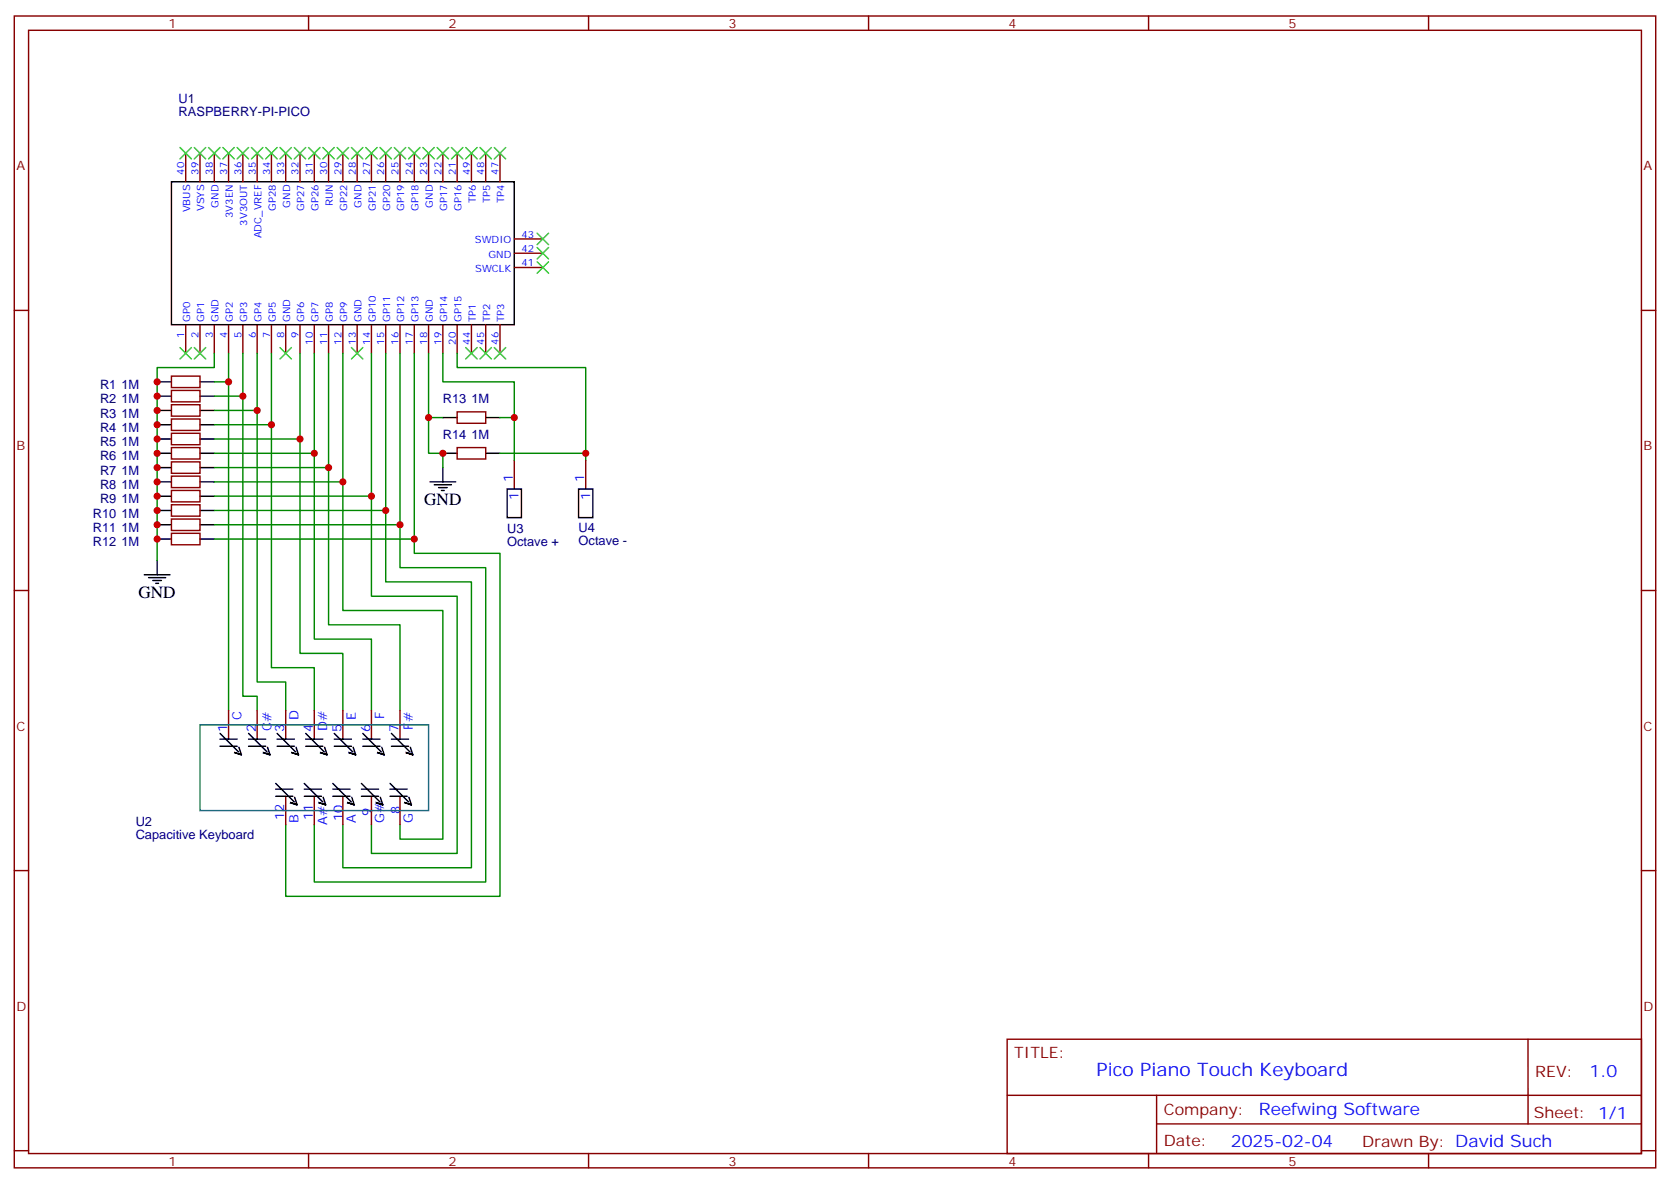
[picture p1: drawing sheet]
<svg xmlns="http://www.w3.org/2000/svg" width="412mm" height="292mm" viewBox="0 0 412 292" stroke-linecap="round" stroke-linejoin="round" font-family="sans-serif">
<g fill="none" stroke="#870000" stroke-width=".35">
<path d="M3.5 4h405.4v284.3h-405.4zM7.1 7.5h398.2v277.3h-398.2zM76.2 4v3.5M145.3 4v3.5M214.5 4v3.5M283.6 4v3.5M352.8 4v3.5M45.9 37.8v7.1M49.4 37.8v7.1M52.9 37.8v7.1M56.4 37.8v7.1M60 37.8v7.1"/>
<path d="M63.5 37.8v7.1M67 37.8v7.1M70.6 37.8v7.1M74.1 37.8v7.1M77.6 37.8v7.1M81.1 37.8v7.1M84.7 37.8v7.1M88.2 37.8v7.1M91.7 37.8v7.1M95.2 37.8v7.1M98.8 37.8v7.1M102.3 37.8v7.1"/>
<path d="M105.8 37.8v7.1M109.4 37.8v7.1M112.9 37.8v7.1M116.4 37.8v7.1M119.9 37.8v7.1M123.5 37.8v7.1M127 59h7.1M3.5 76.6h3.6M127 66h7.1M127 62.5h7.1M405.3 76.6h3.6M42.3 92.9h7.1v2.8h-7.1z"/>
<path d="M42.3 96.4h7.1v2.8h-7.1zM42.3 99.9h7.1v2.8h-7.1zM45.9 80.2v7M49.4 80.2v7M52.9 80.2v7M56.4 80.2v7M60 80.2v7M63.5 80.2v7M67 80.2v7M70.6 80.2v7M74.1 80.2v7M77.6 80.2v7"/>
<path d="M81.1 80.2v7M84.7 80.2v7M88.2 80.2v7M91.7 80.2v7M95.2 80.2v7M98.8 80.2v7M102.3 80.2v7M105.8 80.2v7M109.4 80.2v7M112.9 80.2v7M116.4 80.2v7M119.9 80.2v7"/>
<path d="M123.5 80.2v7M42.3 103.4h7.1v2.9h-7.1zM42.3 107h7.1v2.8h-7.1zM42.3 110.5h7.1v2.8h-7.1zM42.3 114h7.1v2.8h-7.1zM42.3 117.5h7.1v2.9h-7.1zM112.9 101.7h7v2.8h-7zM112.9 110.5h7v2.8h-7zM127 113.7v7M144.6 113.7v7M42.3 121.1h7.1v2.8h-7.1zM42.3 124.6h7.1v2.8h-7.1z"/>
<path d="M42.3 128.1h7.1v2.9h-7.1zM42.3 131.7h7.1v2.8h-7.1zM3.5 145.8h3.6M405.3 145.8h3.6M56.4 175.4v7.1M63.5 175.4v7.1M70.6 175.4v7.1M77.6 175.4v7.1M84.7 175.4v7.1M91.7 175.4v7.1M98.8 175.4v7.1M70.6 196.6v7"/>
<path d="M77.6 196.6v7M84.7 196.6v7M91.7 196.6v7M98.8 196.6v7M3.5 214.9h3.6M405.3 214.9h3.6M248.7 256.5h156.6v28.3h-156.6zM377.3 256.6v20.8M248.7 270.4h156.5M285.6 277.4h119.6M285.6 270.4v14.1M3.5 284.1h3.6"/>
<path d="M76.2 284.8v3.5M145.3 284.8v3.5M214.5 284.8v3.5M283.6 284.8v3.5M352.8 284.8v3.5M405.3 284.1h3.6"/>
</g>
<g fill="none" stroke="#000" stroke-width=".35">
<path d="M42.3 44.9h84.7v35.3h-84.7zM38.8 94.3h3.5M38.8 97.8h3.5M49.4 94.3h3.5M49.4 97.8h3.5M38.8 101.3h3.5M38.8 104.8h3.5M38.8 108.4h3.5M38.8 111.9h3.5M38.8 115.4h3.5M38.8 119h3.5M49.4 101.3h3.5"/>
<path d="M49.4 104.8h3.5M49.4 108.4h3.5M49.4 111.9h3.5M49.4 115.4h3.5M49.4 119h3.5M106.2 119h6.3M107.2 119.7h4.3M109.4 111.9h3.5M109.4 103.1h3.5M109.4 115.4v3.6M119.9 111.9h3.6M119.9 103.1h3.6"/>
<path d="M38.8 138.4v3.5M38.8 122.5h3.5M38.8 126h3.5M38.8 129.5h3.5M38.8 133.1h3.5M49.4 122.5h3.5M49.4 126h3.5M49.4 129.5h3.5M49.4 133.1h3.5M108.3 120.4h2.1M109 121.1h.7M125.2 120.7h3.6v7.1h-3.6z"/>
<path d="M142.9 120.7h3.5v7.1h-3.5zM35.6 141.9h6.4M36.7 142.6h4.2M37.7 143.3h2.2M38.5 144h.7M54.3 182.5h4.3M54.3 184.2h4.3M54.3 181l4.6 4.6M59 184.5l.6 1.8-1.9-.6 1.9 .6M61.4 182.5h4.2M61.4 184.2h4.2M61.4 181l4.6 4.6"/>
<path d="M66.1 184.5l.6 1.8-1.9-.6 1.9 .6M68.1 194.8h4.2M68.1 196.6h4.2M68.1 193.4l4.6 4.6M68.4 182.5h4.3M68.4 184.2h4.3M68.4 181l4.6 4.6M72.8 196.8l.6 1.9-1.9-.6 1.9 .6M73.1 184.5l.6 1.8-1.8-.6 1.8 .6M75.1 194.8h4.3M75.1 196.6h4.3M75.1 193.4l4.6 4.6"/>
<path d="M75.5 182.5h4.2M75.5 184.2h4.2M75.5 181l4.6 4.6M79.8 196.8l.6 1.9-1.8-.6 1.8 .6M80.2 184.5l.6 1.8-1.9-.6 1.9 .6M82.2 194.8h4.2M82.2 196.6h4.2M82.2 193.4l4.6 4.6M82.5 182.5h4.3M82.5 184.2h4.3M82.5 181l4.6 4.6M86.9 196.8l.6 1.9-1.9-.6 1.9 .6"/>
<path d="M87.2 184.5l.6 1.8-1.8-.6 1.8 .6M89.3 194.8h4.2M89.3 196.6h4.2M89.3 193.4l4.5 4.6M89.6 182.5h4.2M89.6 184.2h4.2M89.6 181l4.6 4.6M93.9 196.8l.6 1.9-1.8-.6 1.8 .6M94.3 184.5l.6 1.8-1.9-.6 1.9 .6M96.3 194.8h4.2M96.3 196.6h4.2M96.3 193.4l4.6 4.6"/>
<path d="M96.7 182.5h4.2M96.7 184.2h4.2M96.7 181l4.5 4.6M101 196.8l.6 1.9-1.9-.6 1.9 .6M101.3 184.5l.7 1.8-1.9-.6 1.9 .6"/>
</g>
<g fill="none" stroke="#008700" stroke-width=".35">
<path d="M52.9 87.2v3.5h-14.1v47.7M52.9 94.3h3.5M52.9 97.8h7.1M56.4 87.2v88.2M60 87.2v84.7h3.5v3.5M63.5 87.2v81.1h7.1v7.1M67 87.2v77.6h10.6v10.6M74.1 87.2v74.1h10.6v14.1M77.6 87.2v70.6h14.1v17.6M81.1 87.2v67h17.7v21.2M84.7 87.2v63.5h24.7v56.5h-10.6v-3.6M91.7 87.2v60h21.2v63.5h-21.2v-7.1"/>
<path d="M95.2 87.2v56.5h21.2v70.5h-31.7v-10.6M98.8 87.2v52.9h21.1v77.6h-42.3v-14.1M102.3 87.2v49.4h21.2v84.7h-52.9v-17.7M105.8 87.2v15.9h3.6M109.4 87.2v7.1h17.6v19.4M112.9 87.2v3.5h31.7v23M52.9 101.3h10.6M52.9 104.8h14.1M52.9 108.4h21.2M52.9 111.9h24.7M52.9 115.4h28.2M52.9 119h31.8"/>
<path d="M105.8 103.1v8.8h3.6v3.5M123.5 111.9h21.1M123.5 103.1h3.5M52.9 122.5h38.8M52.9 126h42.3M52.9 129.5h45.9M52.9 133.1h49.4"/>
</g>
<g fill="none" stroke="#3c3" stroke-width=".35">
<path d="M44.4 36.4l2.9 2.8M47.3 36.4l-2.9 2.8M48 36.4l2.8 2.8M50.8 36.4l-2.8 2.8M51.5 36.4l2.8 2.8M54.3 36.4l-2.8 2.8M55 36.4l2.9 2.8M57.9 36.4l-2.9 2.8M58.6 36.4l2.8 2.8M61.4 36.4l-2.8 2.8M62.1 36.4l2.8 2.8M64.9 36.4l-2.8 2.8"/>
<path d="M65.6 36.4l2.8 2.8M68.4 36.4l-2.8 2.8M69.1 36.4l2.9 2.8M72 36.4l-2.9 2.8M72.7 36.4l2.8 2.8M75.5 36.4l-2.8 2.8M76.2 36.4l2.8 2.8M79 36.4l-2.8 2.8M79.7 36.4l2.8 2.8M82.5 36.4l-2.8 2.8M83.3 36.4l2.8 2.8M86.1 36.4l-2.8 2.8"/>
<path d="M86.8 36.4l2.8 2.8M89.6 36.4l-2.8 2.8M90.3 36.4l2.8 2.8M93.1 36.4l-2.8 2.8M93.8 36.4l2.9 2.8M96.7 36.4l-2.9 2.8M97.4 36.4l2.8 2.8M100.2 36.4l-2.8 2.8M100.9 36.4l2.8 2.8M103.7 36.4l-2.8 2.8M104.4 36.4l2.8 2.8M107.2 36.4l-2.8 2.8"/>
<path d="M107.9 36.4l2.9 2.8M110.8 36.4l-2.9 2.8M111.5 36.4l2.8 2.8M114.3 36.4l-2.8 2.8M115 36.4l2.8 2.8M117.8 36.4l-2.8 2.8M118.5 36.4l2.9 2.8M121.4 36.4l-2.9 2.8M122.1 36.4l2.8 2.8M124.9 36.4l-2.8 2.8M132.6 57.6l2.9 2.8M135.5 57.6l-2.9 2.8"/>
<path d="M132.6 64.6l2.9 2.9M132.6 61.1l2.9 2.8M135.5 64.6l-2.9 2.9M135.5 61.1l-2.9 2.8M44.4 85.8l2.9 2.8M47.3 85.8l-2.9 2.8M48 85.8l2.8 2.8M50.8 85.8l-2.8 2.8M69.1 85.8l2.9 2.8M72 85.8l-2.9 2.8M86.8 85.8l2.8 2.8M89.6 85.8l-2.8 2.8"/>
<path d="M115 85.8l2.8 2.8M117.8 85.8l-2.8 2.8M118.5 85.8l2.9 2.8M121.4 85.8l-2.9 2.8M122.1 85.8l2.8 2.8M124.9 85.8l-2.8 2.8"/>
</g>
<path d="M49.4 178.9h56.4v21.2h-56.4z" fill="none" stroke="#066" stroke-width=".35"/>
<g fill="#c00">
<circle cx="38.8" cy="94.3" r=".88"/>
<circle cx="56.4" cy="94.3" r=".88"/>
<circle cx="60" cy="97.8" r=".88"/>
<circle cx="38.8" cy="97.8" r=".88"/>
<circle cx="63.5" cy="101.3" r=".88"/>
<circle cx="67" cy="104.8" r=".88"/>
<circle cx="74.1" cy="108.4" r=".88"/>
<circle cx="77.6" cy="111.9" r=".88"/>
<circle cx="81.1" cy="115.4" r=".88"/>
<circle cx="84.7" cy="119" r=".88"/>
<circle cx="91.7" cy="122.5" r=".88"/>
<circle cx="95.3" cy="126" r=".88"/>
<circle cx="98.8" cy="129.5" r=".88"/>
<circle cx="102.3" cy="133.1" r=".88"/>
<circle cx="38.8" cy="101.3" r=".88"/>
<circle cx="38.8" cy="104.8" r=".88"/>
<circle cx="38.8" cy="108.4" r=".88"/>
<circle cx="38.8" cy="111.9" r=".88"/>
<circle cx="38.8" cy="115.4" r=".88"/>
<circle cx="38.8" cy="119" r=".88"/>
<circle cx="38.8" cy="122.5" r=".88"/>
<circle cx="38.8" cy="126" r=".88"/>
<circle cx="38.8" cy="129.5" r=".88"/>
<circle cx="38.8" cy="133.1" r=".88"/>
<circle cx="127" cy="103.1" r=".88"/>
<circle cx="105.8" cy="103.1" r=".88"/>
<circle cx="109.4" cy="111.9" r=".88"/>
<circle cx="144.6" cy="111.9" r=".88"/>
</g>
<text font-size="4.6" fill="#00f" x="270.8" y="265.6">Pico Piano Touch Keyboard</text>
<g font-size="4.2">
<text x="104.8" y="124.6">GND</text>
<text x="34.2" y="147.5">GND</text>
</g>
<g font-size="4.2" fill="#00f">
<text x="392.5" y="265.8">1.0</text>
<text x="310.9" y="275.4">Reefwing Software</text>
<text x="304" y="283.2">2025-02-04</text>
</g>
<g font-size="3.9" fill="#800">
<text x="250.5" y="261.1">TITLE:</text>
<text x="379.1" y="265.8">REV:</text>
<text x="287.4" y="275.3">Company:</text>
<text x="378.7" y="275.9">Sheet: 1/1</text>
<text x="287.4" y="283">Date:</text>
<text x="336.4" y="283.1">Drawn By: David Such</text>
</g>
<g font-size="3.2" fill="#800">
<text x="41.6" y="6.9">1</text>
<text x="110.8" y="6.9">2</text>
<text x="179.9" y="6.9">3</text>
<text x="249.1" y="6.9">4</text>
<text x="318.2" y="6.9">5</text>
<text x="4.1" y="42.1">A</text>
<text x="405.9" y="42.1">A</text>
<text x="4.1" y="111.2">B</text>
<text x="405.9" y="111.2">B</text>
<text x="4.1" y="180.3">C</text>
<text x="405.9" y="180.3">C</text>
<text x="4.1" y="249.5">D</text>
<text x="405.9" y="249.5">D</text>
<text x="41.6" y="287.8">1</text>
<text x="110.8" y="287.8">2</text>
<text x="179.9" y="287.8">3</text>
<text x="249.1" y="287.8">4</text>
<text x="318.2" y="287.8">5</text>
</g>
<g font-size="3.2" fill="#000080">
<text x="44.1" y="28.7">RASPBERRY-PI-PICO</text>
<text x="44.1" y="25.5">U1</text>
<text x="24.7" y="96">R1</text>
<text x="24.7" y="99.6">R2</text>
<text x="30" y="96">1M</text>
<text x="30" y="99.6">1M</text>
<text x="109.4" y="99.6">R13</text>
<text x="116.4" y="99.6">1M</text>
<text x="24.7" y="103.1">R3</text>
<text x="24.7" y="106.6">R4</text>
<text x="30" y="103.1">1M</text>
<text x="30" y="106.6">1M</text>
<text x="24.7" y="110.1">R5</text>
<text x="24.7" y="113.7">R6</text>
<text x="30" y="110.1">1M</text>
<text x="30" y="113.7">1M</text>
<text x="109.4" y="108.4">R14</text>
<text x="116.4" y="108.4">1M</text>
<text x="24.7" y="117.2">R7</text>
<text x="30" y="117.2">1M</text>
<text x="24.7" y="120.7">R8</text>
<text x="24.7" y="124.2">R9</text>
<text x="30" y="120.7">1M</text>
<text x="30" y="124.2">1M</text>
<text x="22.9" y="127.8">R10</text>
<text x="22.9" y="131.3">R11</text>
<text x="30" y="127.8">1M</text>
<text x="30" y="131.3">1M</text>
<text x="125.2" y="131.7">U3</text>
<text x="142.9" y="131.3">U4</text>
<text x="22.9" y="134.8">R12</text>
<text x="30" y="134.8">1M</text>
<text x="125.2" y="134.8">Octave +</text>
<text x="142.9" y="134.5">Octave -</text>
<text x="33.5" y="203.9">U2</text>
<text x="33.5" y="207.2">Capacitive Keyboard</text>
</g>
<g font-size="3.2" fill="#00f">
<text x="126.6" y="119" transform="rotate(-90 126.6 119)">1</text>
<text x="144.3" y="119" transform="rotate(-90 144.3 119)">1</text>
<text x="128.1" y="123.4" transform="rotate(-90 128.1 123.4)">1</text>
<text x="145.7" y="123.4" transform="rotate(-90 145.7 123.4)">1</text>
<text x="59.6" y="177.6" transform="rotate(-90 59.6 177.6)">C</text>
<text x="73.7" y="177.8" transform="rotate(-90 73.7 177.8)">D</text>
<text x="87.8" y="177.8" transform="rotate(-90 87.8 177.8)">E</text>
<text x="94.9" y="177.6" transform="rotate(-90 94.9 177.6)">F</text>
<text x="56.1" y="180.7" transform="rotate(-90 56.1 180.7)">1</text>
<text x="63.1" y="180.7" transform="rotate(-90 63.1 180.7)">2</text>
<text x="67" y="180.6" transform="rotate(-90 67 180.6)">C#</text>
<text x="70.2" y="180.7" transform="rotate(-90 70.2 180.7)">3</text>
<text x="77.3" y="180.7" transform="rotate(-90 77.3 180.7)">4</text>
<text x="80.8" y="180.4" transform="rotate(-90 80.8 180.4)">D#</text>
<text x="84.3" y="180.7" transform="rotate(-90 84.3 180.7)">5</text>
<text x="91.4" y="180.7" transform="rotate(-90 91.4 180.7)">6</text>
<text x="98.4" y="180.7" transform="rotate(-90 98.4 180.7)">7</text>
<text x="102" y="180.2" transform="rotate(-90 102 180.2)">F#</text>
<text x="70.2" y="202.4" transform="rotate(-90 70.2 202.4)">12</text>
<text x="73.7" y="203.3" transform="rotate(-90 73.7 203.3)">B</text>
<text x="77.3" y="202.4" transform="rotate(-90 77.3 202.4)">11</text>
<text x="80.8" y="203.6" transform="rotate(-90 80.8 203.6)">A#</text>
<text x="84.7" y="202.7" transform="rotate(-90 84.7 202.7)">10</text>
<text x="87.8" y="203.3" transform="rotate(-90 87.8 203.3)">A</text>
<text x="91.7" y="201.4" transform="rotate(-90 91.7 201.4)">9</text>
<text x="94.9" y="203.3" transform="rotate(-90 94.9 203.3)">G#</text>
<text x="98.8" y="201.1" transform="rotate(-90 98.8 201.1)">8</text>
<text x="102" y="203.3" transform="rotate(-90 102 203.3)">G</text>
</g>
<g font-size="2.5" fill="#00f">
<text x="45.5" y="43.1" transform="rotate(-90 45.5 43.1)">40</text>
<text x="49" y="43.1" transform="rotate(-90 49 43.1)">39</text>
<text x="52.6" y="43.1" transform="rotate(-90 52.6 43.1)">38</text>
<text x="56.1" y="43.1" transform="rotate(-90 56.1 43.1)">37</text>
<text x="59.6" y="43.1" transform="rotate(-90 59.6 43.1)">36</text>
<text x="63.1" y="43.1" transform="rotate(-90 63.1 43.1)">35</text>
<text x="66.7" y="43.1" transform="rotate(-90 66.7 43.1)">34</text>
<text x="70.2" y="43.1" transform="rotate(-90 70.2 43.1)">33</text>
<text x="73.7" y="43.1" transform="rotate(-90 73.7 43.1)">32</text>
<text x="77.3" y="43.1" transform="rotate(-90 77.3 43.1)">31</text>
<text x="80.8" y="43.1" transform="rotate(-90 80.8 43.1)">30</text>
<text x="84.3" y="43.1" transform="rotate(-90 84.3 43.1)">29</text>
<text x="87.8" y="43.1" transform="rotate(-90 87.8 43.1)">28</text>
<text x="91.4" y="43.1" transform="rotate(-90 91.4 43.1)">27</text>
<text x="94.9" y="43.1" transform="rotate(-90 94.9 43.1)">26</text>
<text x="98.4" y="43.1" transform="rotate(-90 98.4 43.1)">25</text>
<text x="102" y="43.1" transform="rotate(-90 102 43.1)">24</text>
<text x="105.5" y="43.1" transform="rotate(-90 105.5 43.1)">23</text>
<text x="109" y="43.1" transform="rotate(-90 109 43.1)">22</text>
<text x="112.5" y="43.1" transform="rotate(-90 112.5 43.1)">21</text>
<text x="116.1" y="43.1" transform="rotate(-90 116.1 43.1)">49</text>
<text x="119.6" y="43.1" transform="rotate(-90 119.6 43.1)">48</text>
<text x="123.1" y="43.1" transform="rotate(-90 123.1 43.1)">47</text>
<text x="46.9" y="52.4" transform="rotate(-90 46.9 52.4)">VBUS</text>
<text x="50.4" y="52.2" transform="rotate(-90 50.4 52.2)">VSYS</text>
<text x="54" y="51.2" transform="rotate(-90 54 51.2)">GND</text>
<text x="57.5" y="53.8" transform="rotate(-90 57.5 53.8)">3V3EN</text>
<text x="68.1" y="52.1" transform="rotate(-90 68.1 52.1)">GP28</text>
<text x="71.6" y="51.2" transform="rotate(-90 71.6 51.2)">GND</text>
<text x="75.1" y="52.1" transform="rotate(-90 75.1 52.1)">GP27</text>
<text x="78.7" y="52.1" transform="rotate(-90 78.7 52.1)">GP26</text>
<text x="82.2" y="50.9" transform="rotate(-90 82.2 50.9)">RUN</text>
<text x="85.7" y="52.1" transform="rotate(-90 85.7 52.1)">GP22</text>
<text x="89.3" y="51.2" transform="rotate(-90 89.3 51.2)">GND</text>
<text x="92.8" y="52.1" transform="rotate(-90 92.8 52.1)">GP21</text>
<text x="96.3" y="52.1" transform="rotate(-90 96.3 52.1)">GP20</text>
<text x="99.8" y="52.1" transform="rotate(-90 99.8 52.1)">GP19</text>
<text x="103.4" y="52.1" transform="rotate(-90 103.4 52.1)">GP18</text>
<text x="106.9" y="51.2" transform="rotate(-90 106.9 51.2)">GND</text>
<text x="110.4" y="52.1" transform="rotate(-90 110.4 52.1)">GP17</text>
<text x="113.9" y="52.1" transform="rotate(-90 113.9 52.1)">GP16</text>
<text x="117.5" y="50.2" transform="rotate(-90 117.5 50.2)">TP6</text>
<text x="121" y="50.2" transform="rotate(-90 121 50.2)">TP5</text>
<text x="124.5" y="50.2" transform="rotate(-90 124.5 50.2)">TP4</text>
<text x="61" y="55.7" transform="rotate(-90 61 55.7)">3V3OUT</text>
<text x="64.6" y="58.8" transform="rotate(-90 64.6 58.8)">ADC_VREF</text>
<text x="128.8" y="58.6">43</text>
<text x="117.3" y="60">SWDIO</text>
<text x="120.6" y="63.6">GND</text>
<text x="128.8" y="65.7">41</text>
<text x="128.8" y="62.2">42</text>
<text x="117.4" y="67.1">SWCLK</text>
<text x="45.5" y="83.5" transform="rotate(-90 45.5 83.5)">1</text>
<text x="46.9" y="79.4" transform="rotate(-90 46.9 79.4)">GP0</text>
<text x="49" y="83.5" transform="rotate(-90 49 83.5)">2</text>
<text x="50.4" y="79.4" transform="rotate(-90 50.4 79.4)">GP1</text>
<text x="52.6" y="83.5" transform="rotate(-90 52.6 83.5)">3</text>
<text x="54" y="79.4" transform="rotate(-90 54 79.4)">GND</text>
<text x="56.1" y="83.5" transform="rotate(-90 56.1 83.5)">4</text>
<text x="57.5" y="79.4" transform="rotate(-90 57.5 79.4)">GP2</text>
<text x="59.6" y="83.5" transform="rotate(-90 59.6 83.5)">5</text>
<text x="61" y="79.4" transform="rotate(-90 61 79.4)">GP3</text>
<text x="63.1" y="83.5" transform="rotate(-90 63.1 83.5)">6</text>
<text x="64.6" y="79.4" transform="rotate(-90 64.6 79.4)">GP4</text>
<text x="66.7" y="83.5" transform="rotate(-90 66.7 83.5)">7</text>
<text x="68.1" y="79.4" transform="rotate(-90 68.1 79.4)">GP5</text>
<text x="70.2" y="83.5" transform="rotate(-90 70.2 83.5)">8</text>
<text x="71.6" y="79.4" transform="rotate(-90 71.6 79.4)">GND</text>
<text x="73.7" y="83.5" transform="rotate(-90 73.7 83.5)">9</text>
<text x="75.1" y="79.4" transform="rotate(-90 75.1 79.4)">GP6</text>
<text x="78.7" y="79.4" transform="rotate(-90 78.7 79.4)">GP7</text>
<text x="82.2" y="79.4" transform="rotate(-90 82.2 79.4)">GP8</text>
<text x="85.7" y="79.4" transform="rotate(-90 85.7 79.4)">GP9</text>
<text x="89.3" y="79.4" transform="rotate(-90 89.3 79.4)">GND</text>
<text x="92.8" y="79.4" transform="rotate(-90 92.8 79.4)">GP10</text>
<text x="96.3" y="79.4" transform="rotate(-90 96.3 79.4)">GP11</text>
<text x="99.8" y="79.4" transform="rotate(-90 99.8 79.4)">GP12</text>
<text x="103.4" y="79.4" transform="rotate(-90 103.4 79.4)">GP13</text>
<text x="106.9" y="79.4" transform="rotate(-90 106.9 79.4)">GND</text>
<text x="110.4" y="79.4" transform="rotate(-90 110.4 79.4)">GP14</text>
<text x="113.9" y="79.4" transform="rotate(-90 113.9 79.4)">GP15</text>
<text x="117.5" y="79.4" transform="rotate(-90 117.5 79.4)">TP1</text>
<text x="121" y="79.4" transform="rotate(-90 121 79.4)">TP2</text>
<text x="124.5" y="79.4" transform="rotate(-90 124.5 79.4)">TP3</text>
<text x="77.3" y="85.1" transform="rotate(-90 77.3 85.1)">10</text>
<text x="80.8" y="85.1" transform="rotate(-90 80.8 85.1)">11</text>
<text x="84.3" y="85.1" transform="rotate(-90 84.3 85.1)">12</text>
<text x="87.8" y="85.1" transform="rotate(-90 87.8 85.1)">13</text>
<text x="91.4" y="85.1" transform="rotate(-90 91.4 85.1)">14</text>
<text x="94.9" y="85.1" transform="rotate(-90 94.9 85.1)">15</text>
<text x="98.4" y="85.1" transform="rotate(-90 98.4 85.1)">16</text>
<text x="102" y="85.1" transform="rotate(-90 102 85.1)">17</text>
<text x="105.5" y="85.1" transform="rotate(-90 105.5 85.1)">18</text>
<text x="109" y="85.1" transform="rotate(-90 109 85.1)">19</text>
<text x="112.5" y="85.1" transform="rotate(-90 112.5 85.1)">20</text>
<text x="116.1" y="85.1" transform="rotate(-90 116.1 85.1)">44</text>
<text x="119.6" y="85.1" transform="rotate(-90 119.6 85.1)">45</text>
<text x="123.1" y="85.1" transform="rotate(-90 123.1 85.1)">46</text>
</g>
</svg>
